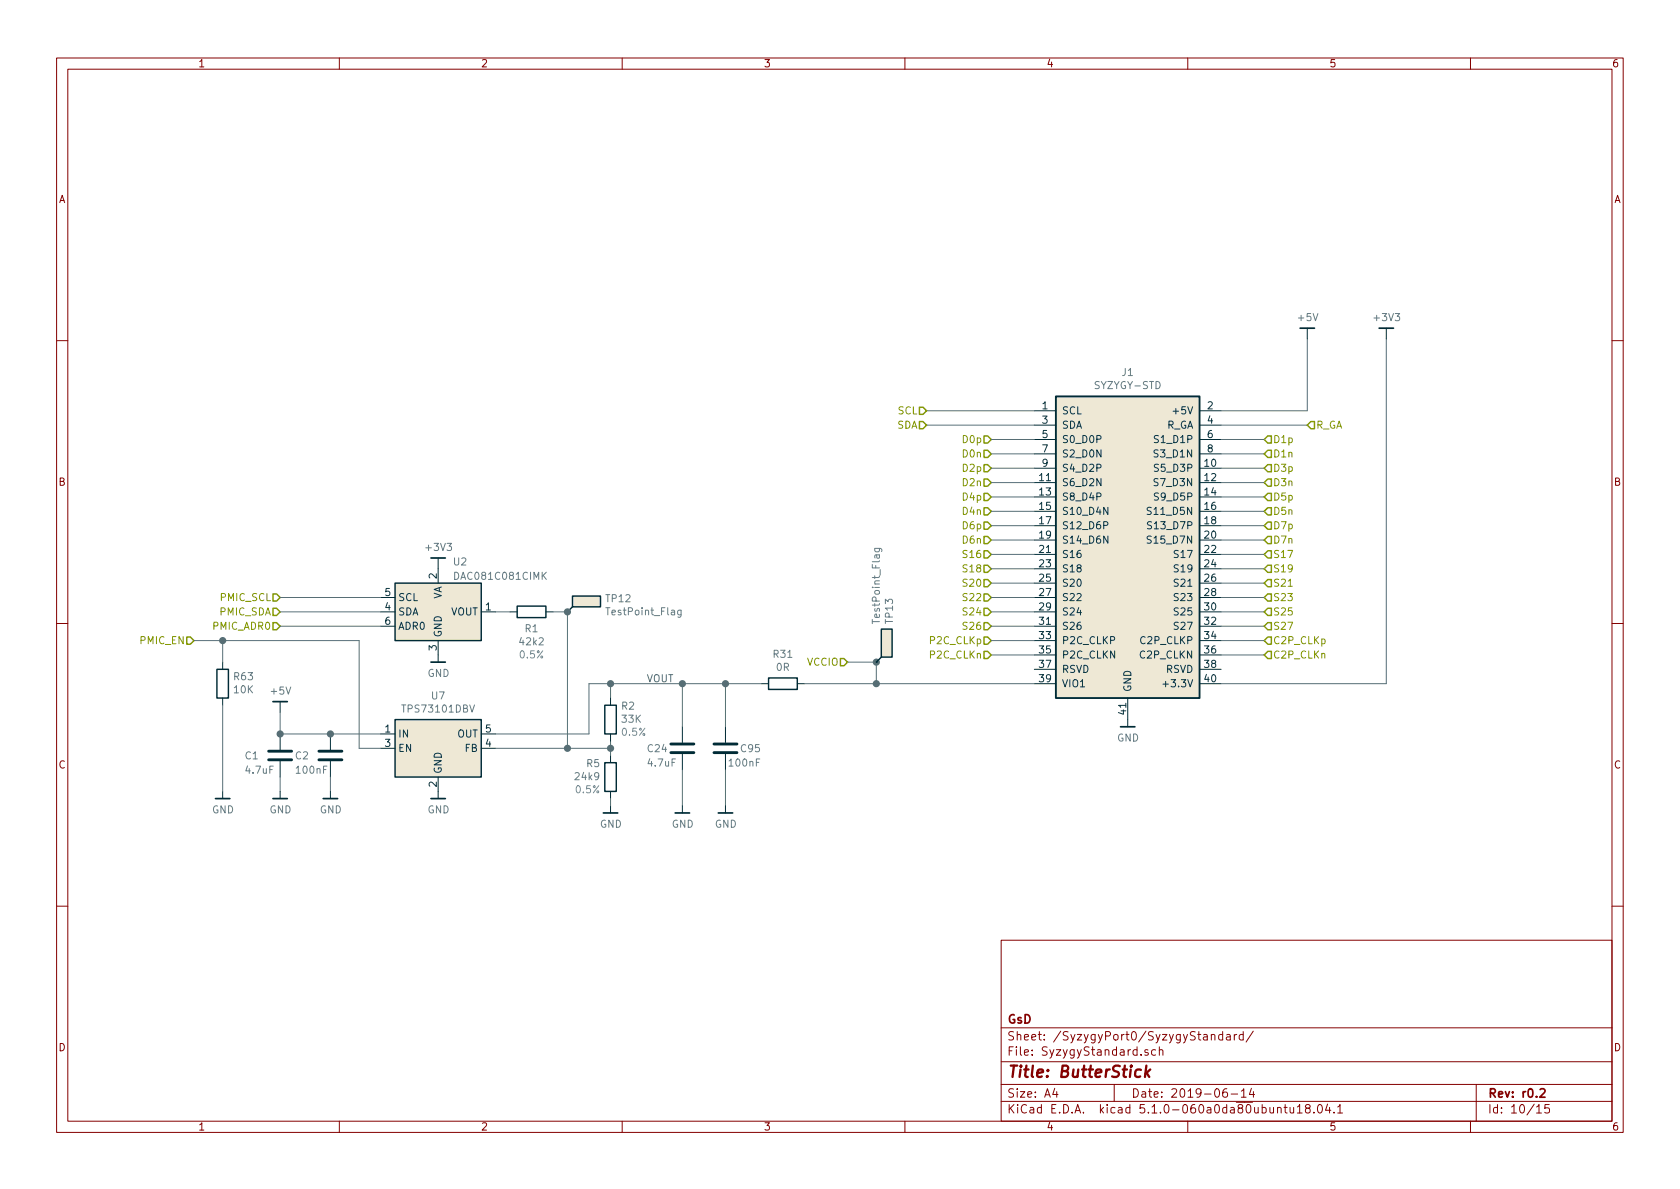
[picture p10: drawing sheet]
<svg xmlns="http://www.w3.org/2000/svg" width="297mm" height="210mm" viewBox="0 0 297 210" stroke-linecap="round" stroke-linejoin="round" font-family="sans-serif">
<g fill="none" stroke="#840000" stroke-width=".18">
<path d="M10 10.3h277v189.9h-277zM12 12.2h273v186.1h-273zM60 10.3v1.9M110 10.3v1.9M160 10.3v1.9M210 10.3v1.9M260 10.3v1.9M10 60.2h2M285 60.2h2M10 110.3h2M285 110.3h2M10 160.2h2"/>
<path d="M177 166.3h108v32h-108zM285 160.2h2M60 198.3v1.9M110 198.3v1.9M160 198.3v1.9M177 194.8h108M177 191.8h108M177 187.8h108M177 181.8h108M186.5 192.5l-.4 1h1M186.8 193v1M197 191.8v3"/>
<path d="M203 185.7l-.4-.1-.2 .2 .1 .2 .5 .2v.3h-.6M204.3 185.7l-.4-.1-.3 .3 .1 .6 .2 .1 .4-.1M205 185.7l.2-.1 .3 .1 .1 .9M205 185.1v1.5M210 198.3v1.9M214.2 183.1l.2-.2 .4 .1v.9M214.2 182.9v1M216.2 183l-.5-.1-.2 .3 .1 .6h.6M216.2 182.4v1.5M216.9 183h.5l.1 .9M216.9 192.5a.62 .62 0 0 0-.7 .7l.1 .7 .2 .1 .5-.1v-.5l-.1-.2-.4-.1-.3 .3M217.5 183.3l-.5 .1-.2 .2 .2 .3 .5-.1"/>
<path d="M217.7 193.5h1.1M218.2 182.9v1M218.7 182.9l-.5 .3M219.5 193l.4-.5v1.5M219.5 194h.8M219.8 183l-.4-.1-.3 .3 .1 .6 .2 .1 .4-.1M219.8 182.4v1.5M221.3 192.5l-.4 1h.9M221.6 182.3l-1.3 2M221.6 193v1M225.9 196l.2-.2 .3 .1 .1 .9M227 195.8h.6"/>
<path d="M227.2 195.3v1.3l.4 .2M228.1 195.8l.1 .9 .3 .1 .2-.1M228.7 195.8v1M229.4 195.8l.4-.5v1.5M229.4 196.8h.8M231.1 196l-.3-.3 .1-.3a.48 .48 0 0 1 .7 .1l-.1 .4a.52 .52 0 0 0-.6 .2 .52 .52 0 0 0 0 .6l.5 .1 .2-.1v-.4l-.2-.3M232.3 196.7v.1M233.1 195.4l.2-.1a.8 .8 0 0 1 .5 .8 .8 .8 0 0 1-.5 .7 1 1 0 0 1-.2-1.4zM234.7 195.2l-.3 1.1h.9M235.1 195.8v1M235.9 196.7v.1M236.5 195.8l.4-.5v1.5"/>
<path d="M236.5 196.8h.9M260 198.3v1.9M261 191.8v6.5M271.7 195.8l.4-.5v1.5M271.7 196.8h.8M273.9 195.3h-.7l-.1 .7 .2-.1 .5 .1 .2 .2-.1 .5-.2 .1-.6-.1"/>
</g>
<path d="M272.3 192.7l.2-.2h.4l.2 .2 .1 .3-1 1h1" fill="none" stroke="#840000" stroke-width=".3"/>
<path d="M201.7 189.2a.68 .68 0 0 0-1 .3v.8l.3 .1 .6-.1M202.7 188.4l-.3 2M202.7 189.7l.5 .7M203.4 189.1l-.9 .8" fill="none" stroke="#840000" stroke-width=".41"/>
<g fill="#eee8d5" stroke="#eee8d5" stroke-width=".18">
<path d="M186.7 70.1h25.4v53.3h-25.4z"/>
<path d="M69.8 127.2h15.3v10.2h-15.3z"/>
<path d="M69.8 103.1h15.3v10.2h-15.3z"/>
<path d="M101.2 105.4h5v1.9h-5z"/>
<path d="M155.8 111.2h1.9v5h-1.9z"/>
</g>
<path d="M186.7 70.1h25.4v53.3h-25.4z" fill="none" stroke="#002b36" stroke-width=".33"/>
<g fill="none" stroke="#002b36" stroke-width=".18">
<path d="M231.1 58v1.9M245.1 58v1.9M182.9 72.6h3.8M182.9 75.2h3.8M182.9 77.7h3.8M212.1 72.6h3.8M212.1 75.2h3.8M212.1 77.7h3.8M77.5 98.7v4.4M182.9 82.8h3.8M182.9 85.3h3.8M182.9 87.9h3.8"/>
<path d="M182.9 90.4h3.8M182.9 93h3.8M182.9 95.5h3.8M182.9 98h3.8M182.9 80.3h3.8M212.1 82.8h3.8M212.1 85.3h3.8M212.1 87.9h3.8M212.1 90.4h3.8M212.1 93h3.8M212.1 95.5h3.8M212.1 98h3.8"/>
<path d="M212.1 80.3h3.8M39.4 117.1v1.3M67.3 105.7h2.5M67.3 108.2h2.5M67.3 110.7h2.5M77.5 113.3v3.8M85.1 108.2h2.5M90.2 108.2h1.2M96.5 108.2h1.3M100.3 108.2h.1M154.9 117.1h.1M182.9 100.6h3.8"/>
<path d="M182.9 103.1h3.8M182.9 105.7h3.8M182.9 108.2h3.8M182.9 110.7h3.8M182.9 113.3h3.8M182.9 115.8h3.8M182.9 118.4h3.8M212.1 100.6h3.8M212.1 103.1h3.8M212.1 105.7h3.8M212.1 108.2h3.8M212.1 110.7h3.8"/>
<path d="M212.1 113.3h3.8M212.1 115.8h3.8M212.1 118.4h3.8M39.4 123.4v1.3M39.4 139.9v1.3M49.5 124.1v1.9M49.5 129.8v2.8M49.5 134.6v2.8M49.5 139.9v1.3M58.4 129.8v2.8M58.4 134.6v2.8M58.4 139.9v1.3"/>
<path d="M67.3 129.8h2.5M67.3 132.3h2.5M77.5 137.4v3.8M85.1 129.8h2.5M85.1 132.3h2.5M107.9 123.4v1.3M107.9 129.8v1.3M107.9 133.6v1.3M107.9 139.9v1.3M120.6 128.5v2.8M120.6 133.3v2.8M128.3 128.5v2.8"/>
<path d="M128.3 133.3v2.8M134.6 120.9h1.3M141 120.9h1.2M182.9 120.9h3.8M199.4 123.4v5.1M212.1 120.9h3.8M107.9 142.5v1.3M120.6 142.5v1.3M128.3 142.5v1.3"/>
</g>
<path d="M195.1 92.9h.7l.1-.2-.1-.3-.2-.2h-.5v1.3M195.9 89.7v1.3l-.8-1.3v1.3M195.9 94.8v1.3l-.8-1.3v1.3M203.6 89.8l-.5-.1-.2 .1v.4l.5 .2 .2 .3-.3 .3-.5-.1M203.6 94.9l-.5-.1-.2 .1v.4l.5 .2 .2 .3-.3 .3-.5-.1M203.6 92.3l-.5-.1-.2 .3 .1 .3 .6 .2v.4l-.2 .1h-.5M205.6 121h1" fill="none" stroke="#073642" stroke-width=".18"/>
<g fill="none" stroke="#859900" stroke-width=".25">
<path d="M162.6 72h.6l.6 .6-.6 .7h-.6zM162.6 74.5h.6l.6 .7-.6 .6h-.6zM174 77.1h.6l.7 .6-.7 .7h-.6zM174 79.6h.6l.7 .7-.7 .6h-.6zM224.2 77.1h.6v1.3h-.6l-.7-.7zM224.2 79.6h.6v1.3h-.6l-.7-.6zM231.8 74.5h.6v1.3h-.6l-.7-.6zM174 97.4h.6l.7 .6-.7 .7h-.6zM174 99.9h.6l.7 .7-.7 .6h-.6zM174 82.2h.6l.7 .6-.7 .6h-.6zM174 84.7h.6l.7 .6-.7 .7h-.6zM174 87.2h.6l.7 .7-.7 .6h-.6z"/>
<path d="M174 89.8h.6l.7 .6-.7 .7h-.6zM174 92.3h.6l.7 .7-.7 .6h-.6zM174 94.9h.6l.7 .6-.7 .6h-.6zM224.2 97.4h.6v1.3h-.6l-.7-.7zM224.2 99.9h.6v1.3h-.6l-.7-.6zM224.2 82.2h.6v1.2h-.6l-.7-.6zM224.2 84.7h.6v1.3h-.6l-.7-.7zM224.2 87.2h.6v1.3h-.6l-.7-.6zM224.2 89.8h.6v1.3h-.6l-.7-.7zM224.2 92.3h.6v1.3h-.6l-.7-.6zM224.2 94.9h.6v1.2h-.6l-.7-.6zM33 112.6h.7l.6 .7-.6 .6h-.7z"/>
<path d="M48.3 105h.6l.6 .7-.6 .6h-.6zM48.3 107.6h.6l.6 .6-.6 .6h-.6zM48.3 110.1h.6l.6 .6-.6 .7h-.6zM148.6 116.5h.6l.7 .6-.7 .6h-.6zM174 102.5h.6l.7 .6-.7 .7h-.6zM174 105h.6l.7 .7-.7 .6h-.6zM174 107.6h.6l.7 .6-.7 .6h-.6zM174 110.1h.6l.7 .6-.7 .7h-.6zM174 112.6h.6l.7 .7-.7 .6h-.6zM174 115.2h.6l.7 .6-.7 .7h-.6zM224.2 102.5h.6v1.3h-.6l-.7-.7zM224.2 105h.6v1.3h-.6l-.7-.6z"/>
<path d="M224.2 107.6h.6v1.2h-.6l-.7-.6zM224.2 110.1h.6v1.3h-.6l-.7-.7zM224.2 112.6h.6v1.3h-.6l-.7-.6zM224.2 115.2h.6v1.3h-.6l-.7-.7z"/>
</g>
<path d="M227.8 103.7h.7" fill="none" stroke="#859900" stroke-width=".18"/>
<g fill="none" stroke="#586e75" stroke-width=".18">
<path d="M231.1 59.9v12.7h-15.2M245.1 59.9v61h-29.2M163.8 75.2h19.1M163.8 72.6h19.1M175.3 77.7h7.6M215.9 77.7h7.6M215.9 75.2h15.2M175.3 80.3h7.6M175.3 82.8h7.6M175.3 85.3h7.6M175.3 87.9h7.6M175.3 90.4h7.6"/>
<path d="M175.3 93h7.6M175.3 95.5h7.6M175.3 98h7.6M215.9 80.3h7.6M215.9 82.8h7.6M215.9 85.3h7.6M215.9 87.9h7.6M215.9 90.4h7.6M215.9 93h7.6M215.9 95.5h7.6M215.9 98h7.6M34.3 113.3h29.2v19h3.8"/>
<path d="M39.4 113.3v3.8M49.5 105.7h17.8M49.5 108.2h17.8M49.5 110.7h17.8M87.6 108.2h2.6M97.8 108.2h2.5v24.1M149.9 117.1h5v3.8M175.3 100.6h7.6M175.3 103.1h7.6M175.3 105.7h7.6M175.3 108.2h7.6M175.3 110.7h7.6"/>
<path d="M175.3 113.3h7.6M175.3 115.8h7.6M215.9 100.6h7.6M215.9 103.1h7.6M215.9 105.7h7.6M215.9 108.2h7.6M215.9 110.7h7.6M215.9 113.3h7.6M215.9 115.8h7.6M39.4 124.7v15.2M49.5 126v3.8h17.8M49.5 137.4v2.5"/>
<path d="M58.4 137.4v2.5M87.6 132.3h20.3M107.9 120.9v2.5M107.9 131.1v2.5M120.6 120.9v7.6M120.6 136.1v6.4M128.3 120.9v7.6M128.3 136.1v6.4M134.6 120.9h-30.5v8.9h-16.5M142.2 120.9h40.7M107.9 141.2v1.3"/>
</g>
<path d="M38.4 118.4h2v5h-2zM69.8 103.1h15.3v10.2h-15.3zM91.4 107.2h5.1v2h-5.1zM101.2 105.4h5v1.9h-5zM101.2 107.3l-.9 .9M135.9 119.9h5.1v2h-5.1zM155.8 111.2h1.9v5h-1.9zM155.8 116.2l-.9 .9M69.8 127.2h15.3v10.2h-15.3zM106.9 134.9h2.1v5h-2.1zM106.9 124.7h2.1v5.1h-2.1z" fill="none" stroke="#002b36" stroke-width=".25"/>
<g fill="none" stroke="#002b36" stroke-width=".3">
<path d="M229.9 58h2.5M243.8 58h2.6M76.2 98.7h2.5M76.2 117.1h2.5M48.3 124.1h2.5M198.1 128.5h2.6M38.1 141.2h2.5M48.3 141.2h2.5M57.1 141.2h2.6M76.2 141.2h2.5M106.7 143.8h2.5M119.4 143.8h2.5"/>
<path d="M127 143.8h2.5"/>
</g>
<path d="M47.5 134.4h4.1M47.5 132.8h4.1M56.4 134.4h4.1M56.4 132.8h4.1M118.6 133.1h4.1M118.6 131.6h4.1M126.2 133.1h4.1M126.2 131.6h4.1" fill="none" stroke="#002b36" stroke-width=".51"/>
<g fill="#586e75" stroke="#586e75" stroke-width=".25">
<circle cx="49.5" cy="129.8" r=".51"/>
<circle cx="58.4" cy="129.8" r=".51"/>
<circle cx="108" cy="132.3" r=".51"/>
<circle cx="108" cy="120.9" r=".51"/>
<circle cx="100.3" cy="132.3" r=".51"/>
<circle cx="39.4" cy="113.3" r=".51"/>
<circle cx="100.3" cy="108.2" r=".51"/>
<circle cx="154.9" cy="120.9" r=".51"/>
<circle cx="120.7" cy="120.9" r=".51"/>
<circle cx="154.9" cy="117.1" r=".51"/>
<circle cx="128.3" cy="120.9" r=".51"/>
</g>
<path d="M154.7 97h1l.2 .2v.3M154.7 97v.3l.2 .3 .5-.1v-.5M120.4 107.9v1l-.2 .3-.3-.1M120.4 107.9h-.3l-.3 .2 .1 .6h.5" fill="none" stroke="#657b83" stroke-width=".18"/>
<text font-size="2.8" fill="#840000" x="178" y="190.5">Title: ButterStick</text>
<g font-size="2.1" fill="#840000">
<text x="178" y="184">Sheet: /SyzygyPort0/SyzygyStandard/</text>
<text x="178" y="181">GsD</text>
<text x="178" y="186.7">File: SyzygyStandard.sch</text>
<text x="178" y="196.9">KiCad E.D.A. kicad 5.1.0-060a0da80ubuntu18.04.1</text>
<text x="178" y="194.1">Size: A4</text>
<text x="200" y="194.1">Date: 2019-06-14</text>
<text x="263" y="194.1">Rev: r0.2</text>
<text x="263" y="196.9">Id: 10/15</text>
</g>
<g font-size="1.8" fill="#840000">
<text x="35" y="11.9">1</text>
<text x="85" y="11.9">2</text>
<text x="135" y="11.9">3</text>
<text x="185" y="11.9">4</text>
<text x="235" y="11.9">5</text>
<text x="285" y="11.9">6</text>
<text x="10.4" y="35.9">A</text>
<text x="285.4" y="35.9">A</text>
<text x="10.4" y="85.9">B</text>
<text x="285.4" y="85.9">B</text>
<text x="10.4" y="135.9">C</text>
<text x="285.4" y="135.9">C</text>
<text x="10.4" y="185.9">D</text>
<text x="285.4" y="185.9">D</text>
<text x="35" y="199.9">1</text>
<text x="85" y="199.9">2</text>
<text x="135" y="199.9">3</text>
<text x="185" y="199.9">4</text>
<text x="235" y="199.9">5</text>
<text x="285" y="199.9">6</text>
</g>
<g font-size="1.8" fill="#657b83">
<text x="229.6" y="56.8">+5V</text>
<text x="243.1" y="56.8">+3V3</text>
<text x="193.8" y="68.8">SYZYGY-STD</text>
<text x="198.4" y="66.5">J1</text>
<text x="75.5" y="97.4">+3V3</text>
<text x="80.2" y="100">U2</text>
<text x="80.7" y="102.5">DAC081C081CIMK</text>
<text x="107.2" y="106.5">TP12</text>
<text x="92.9" y="111.8">R1</text>
<text x="107.5" y="108.8">TestPoint_Flag</text>
<text x="155.6" y="109.9" transform="rotate(-90 155.6 109.9)">TestPoint_Flag</text>
<text x="157.9" y="110.2" transform="rotate(-90 157.9 110.2)">TP13</text>
<text x="75.6" y="119.7">GND</text>
<text x="92" y="114.1">42k2</text>
<text x="136.8" y="116.3">R31</text>
<text x="137.3" y="118.6">0R</text>
<text x="41.4" y="120.3">R63</text>
<text x="41.4" y="122.6">10K</text>
<text x="48" y="122.8">+5V</text>
<text x="76.4" y="123.7">U7</text>
<text x="109.9" y="125.5">R2</text>
<text x="71.4" y="126">TPS73101DBV</text>
<text x="110" y="127.8">33K</text>
<text x="197.5" y="131.1">GND</text>
<text x="43.4" y="134.3">C1</text>
<text x="43.6" y="136.8">4.7uF</text>
<text x="52.3" y="134.3">C2</text>
<text x="52.5" y="136.8">100nF</text>
<text x="101.8" y="138">24k9</text>
<text x="103.8" y="135.7">R5</text>
<text x="114.6" y="133">C24</text>
<text x="114.7" y="135.6">4.7uF</text>
<text x="129.1" y="135.6">100nF</text>
<text x="131.1" y="133">C95</text>
<text x="37.5" y="143.8">GND</text>
<text x="47.7" y="143.8">GND</text>
<text x="56.5" y="143.8">GND</text>
<text x="75.6" y="143.8">GND</text>
<text x="106.1" y="146.4">GND</text>
<text x="118.8" y="146.4">GND</text>
<text x="126.4" y="146.4">GND</text>
</g>
<g font-size="1.8" fill="#859900">
<text x="158.6" y="75.8">SDA</text>
<text x="158.8" y="73.3">SCL</text>
<text x="232.7" y="75.8">R_GA</text>
<text x="170.4" y="78.4">D0p</text>
<text x="170.4" y="80.9">D0n</text>
<text x="170.4" y="83.4">D2p</text>
<text x="225" y="78.4">D1p</text>
<text x="225" y="80.9">D1n</text>
<text x="225" y="83.4">D3p</text>
<text x="170.4" y="86">D2n</text>
<text x="170.4" y="88.5">D4p</text>
<text x="225" y="86">D3n</text>
<text x="225" y="88.5">D5p</text>
<text x="170.4" y="91.1">D4n</text>
<text x="170.4" y="93.6">D6p</text>
<text x="225" y="91.1">D5n</text>
<text x="225" y="93.6">D7p</text>
<text x="170.4" y="96.1">D6n</text>
<text x="170.6" y="98.7">S16</text>
<text x="170.6" y="101.2">S18</text>
<text x="225" y="98.7">S17</text>
<text x="225" y="101.2">S19</text>
<text x="225" y="96.1">D7n</text>
<text x="39.1" y="106.3">PMIC_SCL</text>
<text x="170.6" y="103.8">S20</text>
<text x="170.6" y="106.3">S22</text>
<text x="225" y="103.8">S21</text>
<text x="225" y="106.3">S23</text>
<text x="24.9" y="113.9">PMIC_EN</text>
<text x="37.8" y="111.4">PMIC_ADR0</text>
<text x="38.9" y="108.8">PMIC_SDA</text>
<text x="164.6" y="113.9">P2C_CLKp</text>
<text x="170.6" y="108.8">S24</text>
<text x="170.6" y="111.4">S26</text>
<text x="225" y="108.8">S25</text>
<text x="225" y="111.4">S27</text>
<text x="225" y="113.9">C2P_CLKp</text>
<text x="142.7" y="117.7">VCCIO</text>
<text x="164.6" y="116.5">P2C_CLKn</text>
<text x="225" y="116.5">C2P_CLKn</text>
</g>
<g font-size="1.8" fill="#073642">
<text x="184.3" y="72.4">1</text>
<text x="184.3" y="74.9">3</text>
<text x="184.3" y="77.5">5</text>
<text x="187.7" y="73.3">SCL</text>
<text x="187.7" y="75.8">SDA</text>
<text x="206.2" y="75.8">R_GA</text>
<text x="207.9" y="73.3">+5V</text>
<text x="213.5" y="72.4">2</text>
<text x="213.5" y="74.9">4</text>
<text x="213.5" y="77.5">6</text>
<text x="184.3" y="80">7</text>
<text x="184.3" y="82.5">9</text>
<text x="187.7" y="78.4">S0_D0P</text>
<text x="187.7" y="80.9">S2_D0N</text>
<text x="187.7" y="83.4">S4_D2P</text>
<text x="204.4" y="80.9">S3_D1N</text>
<text x="204.5" y="83.4">S5_D3P</text>
<text x="204.5" y="78.4">S1_D1P</text>
<text x="213" y="82.5">10</text>
<text x="213.5" y="80">8</text>
<text x="183.8" y="85.1">11</text>
<text x="183.8" y="87.6">13</text>
<text x="187.7" y="86">S6_D2N</text>
<text x="187.7" y="88.5">S8_D4P</text>
<text x="204.4" y="86">S7_D3N</text>
<text x="204.5" y="88.5">S9_D5P</text>
<text x="213" y="85.1">12</text>
<text x="213" y="87.6">14</text>
<text x="183.8" y="90.2">15</text>
<text x="183.8" y="92.7">17</text>
<text x="183.8" y="95.2">19</text>
<text x="187.7" y="91.1">S10_D4N</text>
<text x="187.7" y="93.6">S12_D6P</text>
<text x="203.4" y="91.1">S11_D5N</text>
<text x="203.5" y="93.6">S13_D7P</text>
<text x="213" y="90.2">16</text>
<text x="213" y="92.7">18</text>
<text x="213" y="95.2">20</text>
<text x="183.8" y="97.8">21</text>
<text x="183.8" y="100.3">23</text>
<text x="187.7" y="96.1">S14_D6N</text>
<text x="187.7" y="98.7">S16</text>
<text x="187.7" y="101.2">S18</text>
<text x="203.4" y="96.1">S15_D7N</text>
<text x="207.9" y="98.7">S17</text>
<text x="207.9" y="101.2">S19</text>
<text x="213" y="97.8">22</text>
<text x="213" y="100.3">24</text>
<text x="68.1" y="107.9">4</text>
<text x="68.1" y="105.4">5</text>
<text x="70.4" y="106.3">SCL</text>
<text x="77.2" y="102.3" transform="rotate(-90 77.2 102.3)">2</text>
<text x="78.1" y="106.1" transform="rotate(-90 78.1 106.1)">VA</text>
<text x="85.9" y="107.9">1</text>
<text x="183.8" y="102.9">25</text>
<text x="183.8" y="105.4">27</text>
<text x="183.8" y="107.9">29</text>
<text x="187.7" y="103.8">S20</text>
<text x="187.7" y="106.3">S22</text>
<text x="207.9" y="103.8">S21</text>
<text x="207.9" y="106.3">S23</text>
<text x="213" y="102.9">26</text>
<text x="213" y="105.4">28</text>
<text x="213" y="107.9">30</text>
<text x="68.1" y="110.5">6</text>
<text x="70.4" y="108.8">SDA</text>
<text x="70.4" y="111.4">ADR0</text>
<text x="78.1" y="112.8" transform="rotate(-90 78.1 112.8)">GND</text>
<text x="79.7" y="108.8">VOUT</text>
<text x="183.8" y="110.5">31</text>
<text x="183.8" y="113">33</text>
<text x="187.7" y="108.8">S24</text>
<text x="187.7" y="111.4">S26</text>
<text x="187.7" y="113.9">P2C_CLKP</text>
<text x="201.8" y="113.9">C2P_CLKP</text>
<text x="207.9" y="108.8">S25</text>
<text x="207.9" y="111.4">S27</text>
<text x="213" y="110.5">32</text>
<text x="213" y="113">34</text>
<text x="77.2" y="115" transform="rotate(-90 77.2 115)">3</text>
<text x="183.8" y="115.6">35</text>
<text x="183.8" y="118.1">37</text>
<text x="187.7" y="116.5">P2C_CLKN</text>
<text x="187.7" y="119">RSVD</text>
<text x="201.7" y="116.5">C2P_CLKN</text>
<text x="206.2" y="119">RSVD</text>
<text x="213" y="115.6">36</text>
<text x="213" y="118.1">38</text>
<text x="183.8" y="120.6">39</text>
<text x="187.7" y="121.5">VIO1</text>
<text x="200" y="122.4" transform="rotate(-90 200 122.4)">GND</text>
<text x="206.4" y="121.5">+3.3V</text>
<text x="213" y="120.6">40</text>
<text x="68.1" y="129.5">1</text>
<text x="70.4" y="130.4">IN</text>
<text x="80.8" y="130.4">OUT</text>
<text x="85.9" y="129.5">5</text>
<text x="199.1" y="126.3" transform="rotate(-90 199.1 126.3)">41</text>
<text x="68.1" y="132.1">3</text>
<text x="70.4" y="133">EN</text>
<text x="78.1" y="136.9" transform="rotate(-90 78.1 136.9)">GND</text>
<text x="82.2" y="133">FB</text>
<text x="85.9" y="132.1">4</text>
<text x="77.2" y="139.2" transform="rotate(-90 77.2 139.2)">2</text>
</g>
<g font-size="1.8" fill="#6c71c4">
<text x="92" y="116.4">0.5%</text>
<text x="110" y="130.1">0.5%</text>
<text x="101.9" y="140.3">0.5%</text>
</g>
<text font-size="1.8" fill="#586e75" x="114.3" y="120.6">VOUT</text>
</svg>
